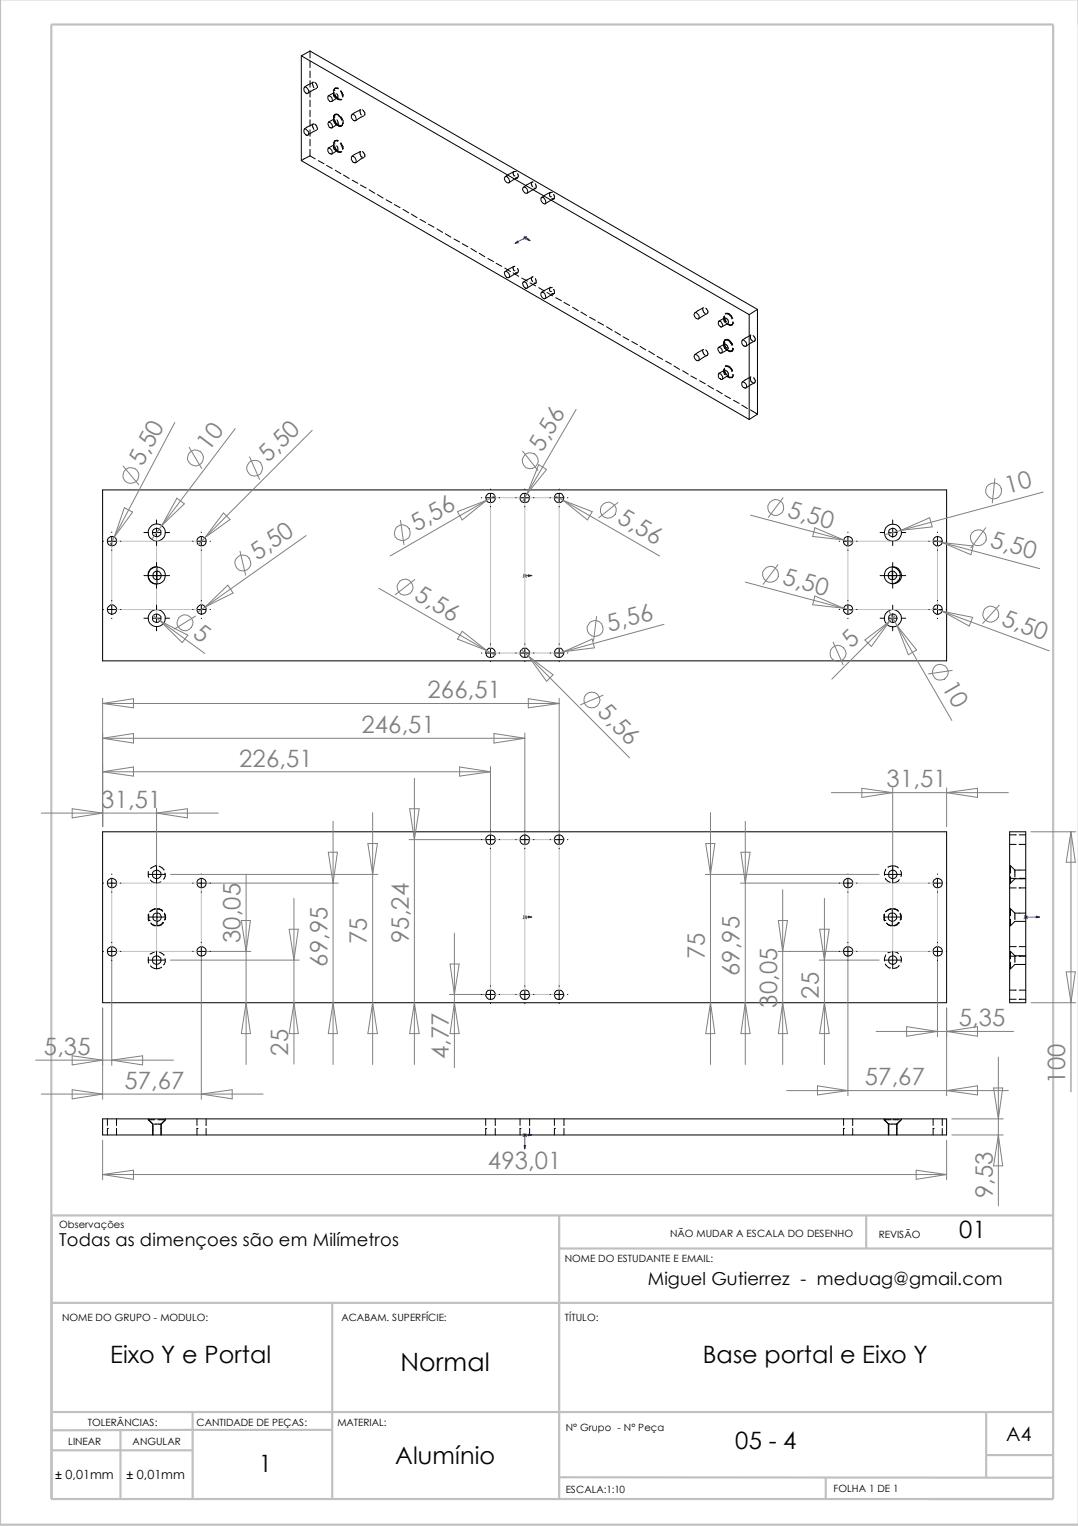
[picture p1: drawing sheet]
<svg xmlns="http://www.w3.org/2000/svg" width="210mm" height="297mm" viewBox="0 0 210 297" stroke-linecap="round" stroke-linejoin="round" font-family="sans-serif">
<g fill="none" stroke="#c0c0c0" stroke-width=".42">
<path d="M0 0v296.8h210M10 4.8h195.1v287h-195.1zM108.9 236.6v55.3M168.7 236.5v6.4M205.1 236.6h-195v55.3M10.1 253.6h195M64.7 253.6v38.3M108.9 243h96.2M10.3 274.9h194.8M23.5 278.4v13.2M37.2 278.3h27.4M37.5 278.3l-27.5 .1"/>
<path d="M37.5 274.9v17M192 274.8v12.8M10.2 282.3h27.3M108.9 287.6h96.2M160.8 287.6v4.2M192 283.2h13.1"/>
</g>
<g fill="none" stroke="#000" stroke-width=".19">
<path d="M58.7 10.9v20.4M58.7 10.9l87.2 50.3M59.2 17.1l.1-.1a.66 .66 0 0 1 .7 .4 .66 .66 0 0 1-.2 .8l-.5-.4zM60.4 9.9v1.4M60.4 11.9v1.3M60.4 13.8v1.3M60.4 15.7v1.3M60.4 17.6v1.3M60.4 19.5v1.3M60.4 9.9l-1.7 1M60.4 9.9l87.1 50.3M61 16l-.2 .3 .3 .7"/>
<path d="M61 15.9v.1M61 16l-1.7 1M61.3 16l.3 .4 .2 .4-.1 .2M61.6 17.2l-1.7 .9M63.9 18.7a.72 .72 0 0 1 .7 .3 .72 .72 0 0 1 0 .8 .72 .72 0 0 1-.7-.4 .72 .72 0 0 1 0-.7zM64.9 17.8v.8l.4 .4M65 17.6h.1M65 18v.1M65 18.1h-.1M65 18.3l.8 1M65 18.1l-1.1 .6M65.2 18.2l.1 .4 .4 .5"/>
<path d="M65.2 17.2l-.2 .4M65.2 17.2h.7M65.3 17.1l-.1 .1M65.5 18.2l.3 .4-.1 .5M65.7 19.1h-.3l.4 .2M65.7 19.1l.7 .3M65.7 19.1l-1.1 .7M65.8 19.3l.6 .1M65.9 17.3l-.6-.1-.4 .4M66.3 17.7l.4 1.2M66.4 17.6l.4 .8v.3M66.5 19.3l-.1 .1"/>
<path d="M66.5 19.3v.1M58.7 31.3l87.2 50.3M59.2 25.3l.2-.2a.81 .81 0 0 1 .5 1.3l-.3-.1-.3-.4zM60.4 30.3l1 .6M60.4 30.3l-1.7 1M60.4 21.4v1.3M60.4 23.3v1.3M60.4 25.3v1.2M60.4 27.1v1.3M60.4 29.1v1.2M61 24.2h.1M61 24.2l-.2 .2 .3 .8"/>
<path d="M61 24.2l-1.7 .9M61.3 24.2l.3 .3 .2 .5-.1 .2M61.6 25.3l-1.7 1M62 31.3l1.1 .6M63.6 32.2l1.1 .6M63.8 29l.1-.1a.72 .72 0 0 1 .7 .3 .72 .72 0 0 1 0 .8l-.5-.2-.3-.4zM63.9 23.9l.1-.1a.72 .72 0 0 1 .6 1.1h-.2a.95 .95 0 0 1-.5-1zM64.9 22.9h.1M64.9 23v.5M64.9 28.1v.6l.4 .5M64.9 23.5l.5 .7M65 22.8h.1"/>
<path d="M65 28.2h.1M65 27.9h.1M65 23.1l-.1 .4M65 23.4l.6 .8M65 23.5a1.41 1.41 0 0 0 .9 .9M65 28.2l-.1 .1M65 28.6l.8 1M65 28.2l-1.1 .7M65.1 23.3a1.99 1.99 0 0 0 1.3 1.2l.1-.1M65.1 23.1l-1.1 .7M65.2 28.5l.1 .3 .4 .5M65.3 33.1l1.1 .7"/>
<path d="M65.4 22.3l-.4 .4M65.4 24.2l.5 .3M65.5 28.4a.73 .73 0 0 1 .2 .9M65.6 23.3l.3 .7-.2 .2h-.3M65.6 24.2l.3 .2M65.6 22.3l.3 .1M65.6 24.2l-1 .7M65.6 29.3l-1 .7M65.7 22.3h-.5l-.3 .3v.3M65.7 29.3h-.3l.4 .3M65.7 29.3l.7 .3M65.8 27.5l-.5-.1-.4 .5"/>
<path d="M65.9 22.3l-.5-.1-.4 .3v.3M65.9 22.4l.6 .9M65.9 22.4l.6 1M65.9 27.4h-.1a.55 .55 0 0 0-.8 .5M66.3 27.9l.4 1.2M66.4 22.7l.4 .8v.4M66.4 27.8l.4 .8v.4M66.5 29.5l-.2 .2-.5-.1M66.5 29.5v.1M66.7 24h.1M66.7 24l-.1 .4-.3 .2-.4-.2M66.7 24.1l-.2 .4"/>
<path d="M66.9 34.1l1.1 .6M68.4 22.5l.1-.1a.67 .67 0 0 1 .8 .3 .67 .67 0 0 1-.1 .8l-.1 .1-.4-.3-.3-.4zM68.5 30.5a.73 .73 0 0 1 .7 .4 .73 .73 0 0 1 0 .8 .92 .92 0 0 1-.7-1.2zM68.5 22.3l1.7-.9a.91 .91 0 0 0 .2 1M68.5 30.4l1.7-.9-.1 .5 .3 .6M68.6 35.1l1.1 .6M70.2 36l1.1 .6M70.4 30.6h.1M70.5 21.4a.9 .9 0 0 1 .5 1M70.5 29.5a.9 .9 0 0 1 .5 1M70.9 22.5l-1.6 1M70.9 30.7l-.6 .2-1 .8"/>
<path d="M71.9 36.9l1.1 .7M73.5 37.9l1.1 .7M75.2 38.9l1.1 .6M76.8 39.8l1.1 .6M98.3 34.5l.1-.1a.59 .59 0 0 1 .7 .6v.6a.82 .82 0 0 1-.8-1.1zM100.1 34.2h.1M100.1 33.4l-1.7 1M100.3 33.4h.1M100.3 33.4l-.4 .2 .2 .6M100.8 33.8l.1 .5-.1 .4-.4-.1M100.8 34.6l-1.7 1M101.9 36.5a.66 .66 0 0 1 .7 .3 .66 .66 0 0 1-.1 .8l-.5-.2a.64 .64 0 0 1-.1-.9z"/>
<path d="M103.6 35.4l-1.7 1M103.8 35.4l-.3 .2 .2 .8M104 36.6l.3 .1M104.2 35.8l.2 .4-.1 .5M104.3 36.7l-1.7 .9M105.3 38.6a.72 .72 0 0 1 .9 .2 .72 .72 0 0 1 0 .9 .91 .91 0 0 1-.9-1.1zM107.1 37.5l-1.7 1M107.2 38.3h.1M107.4 37.5h.1M107.4 37.5h-.2l-.2 .2v.4l.2 .2M107.8 37.9l.1 .7h-.5M107.9 38.7l-1.7 1"/>
<path d="M78.5 40.8l1.1 .6M80.1 41.7l1.1 .7M81.8 42.7l1.1 .6M83.4 43.6l1.1 .6M85.1 44.6l1.1 .6M86.7 45.5l1.1 .7M88.4 46.5l1.1 .6M90 47.4l1.1 .6M91.7 48.4l1.1 .7M93.3 49.3l1.1 .7M95 50.3l1.1 .6M96.6 51.3l1.1 .5"/>
<path d="M98.3 52.9a.78 .78 0 0 1 .8 .3 .78 .78 0 0 1 0 .8 .83 .83 0 0 1-.8-1.1zM98.3 52.2l1.1 .7M99.9 53.1l1.1 .7M100.1 52.7h.1M100.1 51.8l-1.7 1.1M100.2 51.8l-.3 .2 .2 .7M100.4 53l.4 .1M100.8 52.3l.1 .3-.1 .5M100.8 53.1l-1.7 .9M101.6 54.1l1.1 .6M101.9 54.9a.78 .78 0 0 1 .7 .3 .78 .78 0 0 1 0 .9 .59 .59 0 0 1-.7-.6zM103.2 55.1l1.1 .6"/>
<path d="M103.5 54v.3l.2 .5M103.8 53.9l-1.9 1M104 55.1h.3M104.2 54.2l.2 .4-.1 .5M104.3 55.1l-1.7 1M104.9 56l1.1 .7M105.4 56.9a.73 .73 0 0 1 .8 .4 .73 .73 0 0 1-.1 .8 .84 .84 0 0 1-.7-1.2zM106.5 56.9l1.1 .7M107.1 56l-.1 .6 .2 .2M107.1 56h.3M107.1 56l-1.7 .9M107.2 56.8h.1"/>
<path d="M107.4 56h.1M107.8 56.3l.1 .8h-.5M107.9 57.2l-1.7 .9M108.2 57.9l1.1 .6M109.8 58.9l1.1 .6M111.5 59.8l1.1 .7M136.8 60l.2 .7 .3 .4M137 59.9l-1.7 1M137.4 60l.2 .1a.53 .53 0 0 1 .1 .9M113.1 60.7l1.1 .7M114.8 61.8l1.1 .5M116.4 62.7l1.1 .6"/>
<path d="M118.1 63.6l1.1 .7M119.7 64.5l1.1 .7M121.3 65.6l1.1 .6M123 66.5l1.1 .6M124.6 67.4l1.1 .7M126.3 68.4l1.1 .6M127.9 69.4l1.1 .6M129.6 70.3l1.1 .6M131.2 71.2l1.1 .7M132.9 72.2l1.1 .6M134.5 73.2l1.1 .6M135.3 60.9l.1-.1a.81 .81 0 0 1 .6 1.3 .8 .8 0 0 1-.7-1.2z"/>
<path d="M135.3 69a.78 .78 0 0 1 .7 1.2 .8 .8 0 0 1-.7-1.2zM136.2 74.1l1.1 .6M136.8 68.1l.2 .8 .3 .3M137 68l-1.7 1M137.4 68.1l.2 .2a.63 .63 0 0 1 .1 .9M137.6 69.2h.1M137.7 61.1l-1.7 1M137.7 69.2l-1.7 1M137.8 75l1.1 .7M139.5 76l1.1 .7M139.8 67.8a.34 .34 0 0 1 .6 0l.2 .4-.1 .5a.75 .75 0 0 1-.7-.9zM139.9 72.8a.63 .63 0 0 1 .7 .3 .63 .63 0 0 1-.1 .8l-.2-.1a.71 .71 0 0 1-.4-1z"/>
<path d="M140 62.6l.1-.1 .4 .2 .2 .4v.4l-.2 .1a.68 .68 0 0 1-.5-1zM140.9 67.3l.2 .5M140.9 66.7v.6M141 66.7h.1M141 61.6v.8l.1 .4M141 71.8v.8l.1 .3M141 62.1l.3 .7M141.1 61.9l-.1 .1M141.1 61.9h.2M141.1 61.5l.3 1.2M141.1 66.6l.3 1.1M141.1 71.7l.3 1.1"/>
<path d="M141.1 67a.87 .87 0 0 1 .7 .8l-.2 .2M141.1 67l-.2 .3M141.1 67.3a1.56 1.56 0 0 0 1.1 1.1M141.1 72.1l-.1 .1 .4 .7M141.1 72.1h.2M141.1 61.9l-1.1 .7M141.1 67l-1.1 .7M141.1 72.1l-1.1 .7M141.1 67.6l.2 .2M141.1 77l1.1 .6M141.2 61.1a1.17 1.17 0 0 1 1.3 1M141.2 66.2h.1l-.3 .5"/>
<path d="M141.2 71.2a1.19 1.19 0 0 1 1.5 1M141.3 61a1.16 1.16 0 0 1 1.4 1M141.3 71.2l-.1 .1M141.4 67.7h.1M141.4 72.8h.1M141.4 61.9l.3 .4v.6M141.4 72.2a.76 .76 0 0 1 .3 1l-1.2 .7M141.4 71.2l.4 .2a1.09 1.09 0 0 1 .7 .9M141.4 67.9l.4 .4-.5-.3M141.4 66.1a1.36 1.36 0 0 1 1.3 1.1M141.4 73.2l.4 .2M141.6 66.2h.2"/>
<path d="M141.6 68.1l-1.1 .6M141.7 66.2h-.6l-.2 .5M141.7 63l-1.2 .6M141.8 66.2l.3 .2 .4 .8v-.2zM141.8 68.2l.7 .2M141.8 73.3l.2 .2 .6-.1M142.5 68.4h-.3M142.6 68.3l-.4 .1M142.6 68.3l-.1 .1M142.6 73.4l-.1 .1M142.7 62.7v.1a.58 .58 0 0 1-.5 .6l-.8-.5M142.7 67.8l-.2 .6"/>
<path d="M142.7 67.8h.1M142.7 72.9v.1l-.1 .4M142.7 62.7a.45 .45 0 0 1-.1 .5 .45 .45 0 0 1-.5 0l-.2-.1M142.7 67.8v.5l-.2 .1M142.7 72.9v.3l-.2 .2h-.4l-.3-.1M142.7 67.8l-.1 .5M142.8 77.9l1.1 .6M144.4 78.9l1.1 .6M144.5 66.2h.1a.81 .81 0 0 1 .6 1.2 .8 .8 0 0 1-.7-1.2zM144.5 74.4a.78 .78 0 0 1 .7 1.2 .8 .8 0 0 1-.7-1.2zM145.9 61.2v20.4M146.1 65.2l.1 .9 .4 .3"/>
<path d="M146.1 73.4l.1 .8 .4 .3M146.1 79.8l1.4 .8M146.2 65.2l-1.7 1M146.2 73.3l-1.7 1.1M146.6 65.3l.2 .2a.63 .63 0 0 1 .1 .9M146.7 73.5l.1 .1a.63 .63 0 0 1 .1 .9M146.7 74.5h.2M146.8 66.4h.1M146.9 66.4l-1.7 1M146.9 74.5l-1.7 1.1M147.5 60.2l-1.6 1M147.5 60.2v20.4"/>
<path d="M20 95.4h164.3v33.2h-164.3zM93.7 96.9h.1M94.7 96.9h1.7M95.5 95.2v.1M95.5 96.1v1.6M95.5 98.6v.1M97.2 96.9h.1M100.4 96.9h.1M101.3 96.9h1.7M102.2 95.2v.1M102.2 96.1v1.6M102.2 98.6v.1"/>
<path d="M103.9 96.9h.1M107.1 96.9h.1M108 96.9h1.6M108.9 95.2v.1M108.9 96.1v1.6M108.9 98.6v.1M110.5 96.9h.1M147.5 80.6l-1.6 1M20.1 105.4h.1M20.1 118.6h.1M21 105.4h1.6M21 118.6h1.6"/>
<path d="M21.8 103.6v.1M21.8 104.5v1.7M21.8 107v.1M21.8 116.9v.1M21.8 117.8v1.7M23.5 105.4h.1M23.5 118.6h.1M28 112h.9M28 103.7h.9M29 112h4M29.2 110.9l.2-.1a1.41 1.41 0 0 1 1.2-.5v3.4h-.2a1.63 1.63 0 0 1-1.3-2.6zM29.7 103.7h1.6"/>
<path d="M30.5 101.2v.8M30.5 102.8v1.7M30.5 105.4v.8M30.5 109.5v.8M30.5 111.2v1.6M30.5 113.7v.8M30.5 117.8v.8M30.5 119.5v1.7M32.2 103.7h.8M37.5 105.4h.1M37.5 118.6h.1M38.4 105.4h1.6"/>
<path d="M38.4 118.6h1.6M39.2 103.6v.1M39.2 104.5v1.7M39.2 107v.1M39.2 116.9v.1M39.2 117.8v1.7M40.9 105.4h.1M40.9 118.6h.1M163.4 105.4h.1M163.4 118.6h.1M164.3 105.4h1.6M164.3 118.6h1.6"/>
<path d="M165.1 103.6v.1M165.1 104.5v1.7M165.1 107v.1M165.1 116.9v.1M165.1 117.8v1.7M166.8 105.4h.1M166.8 118.6h.1M171.4 112h4M171.4 103.7h.8M173.1 103.7h1.6M173.7 113.7v-3.4l.1 .1a1.48 1.48 0 0 1 1.5 1.2v.2a1.62 1.62 0 0 1-1.5 1.9M173.8 101.2v.8"/>
<path d="M173.8 102.8v1.7M173.8 105.4v.8M173.8 109.5v.8M173.8 111.2v1.6M173.8 113.7v.8M173.8 117.8v.8M173.8 119.5v1.7M175.5 112h.9M175.5 103.7h.9M180.8 105.4h.1M180.8 118.6h.1M181.8 105.4h1.6"/>
<path d="M181.8 118.6h1.6M182.5 103.6v.1M182.5 104.5v1.7M182.5 107v.1M182.5 116.9v.1M182.5 117.8v1.7M184.2 105.4h.1M184.2 118.6h.1M21.8 120.3v.1M28 120.3h.9M29.7 120.3h1.6M30.5 122v.8"/>
<path d="M32.2 120.3h.8M39.2 120.3v.1M93.7 127.1h.1M94.7 127.1h1.7M95.5 125.3v.1M95.5 126.3v1.6M95.5 128.7v.1M97.2 127.1h.1M100.4 127.1h.1M101.3 127.1h1.7M102.2 125.3v.1M102.2 126.3v1.6"/>
<path d="M102.2 128.7v.1M103.9 127.1h.1M107.1 127.1h.1M108 127.1h1.6M108.9 125.3v.1M108.9 126.3v1.6M108.9 128.7v.1M110.5 127.1h.1M165.1 120.3v.1M171.4 120.3h.8M173.1 120.3h1.6M173.8 122v.8"/>
<path d="M175.5 120.3h.9M182.5 120.3v.1M20 161.9h164.3v33.3h-164.3zM20.1 171.9h.1M21 171.9h1.6M21.8 170.1v.1M21.8 171.1v1.6M21.8 173.6v.1M23.5 171.9h.1M28.9 169.6l.1 1.2M28.9 178l.1 1.3M28.9 170.2h3.3"/>
<path d="M29 177.9v1.3M29 178.5h3.3M29 179.2h.1M29.3 171.3l.3 .3 .9 .3M29.4 179.7l.3 .3 .9 .2M29.6 179.9l1 .3M30.2 176.9l-1.1 .6M30.4 168.5l-1.1 .5M30.4 176.9l-1.1 .5M30.5 168.5v3.4M30.6 176.9h.4l.7 .3M30.6 176.9l.8 .3 .3 .2"/>
<path d="M30.6 176.9v3.3M31 168.6l.6 .3 .3 .5M31.3 171.6l-.8 .3M31.7 179.6h.1M31.7 179.6l-.3 .3-.8 .3M31.7 179.5a.91 .91 0 0 1-1 .7M32 177.9l.2 .4-.2 .8M32 177.7l.3 .8M32.1 170a.99 .99 0 0 1-.3 1.1M32.3 178.5l-.2 .5M37.5 171.9h.1M38.4 171.9h1.6"/>
<path d="M39.2 170.1v.1M39.2 171.1v1.6M39.2 173.6v.1M40.9 171.9h.1M93.7 163.4h.1M94.7 163.4h1.7M95.5 161.7v.1M95.5 162.6v1.7M95.5 165.1v.1M97.2 163.4h.1M100.4 163.4h.1M101.3 163.4h1.7"/>
<path d="M102.2 161.7v.1M102.2 162.6v1.7M102.2 165.1v.1M103.9 163.4h.1M107.1 163.4h.1M108 163.4h1.6M108.9 161.7v.1M108.9 162.6v1.7M108.9 165.1v.1M110.5 163.4h.1M163.4 171.9h.1M164.3 171.9h1.6"/>
<path d="M165.1 170.1v.1M165.1 171.1v1.6M165.1 173.6v.1M166.8 171.9h.1M172.1 178l.1 1.3M172.1 178.5h3.3M172.2 177.9l.1 1.3M172.2 170.2h3.3M172.3 179.2h.1M172.4 171a1.4 1.4 0 0 0 1 .7M172.5 169.2l-.3 .7v.5M172.6 179.7l.4 .3"/>
<path d="M172.6 177.3l-.2 .2M172.9 179.9l.5 .3h.4M173.1 177.9a.84 .84 0 0 1 1.3 .1 .84 .84 0 0 1-.3 1.3 .84 .84 0 0 1-1.1-.3 .84 .84 0 0 1 .1-1.1zM173.5 176.9l-.9 .5M173.7 176.9l-.8 .3M173.7 176.9v3.3M173.8 168.5l.5 .1 .6 .3M173.8 168.5l-.9 .3M173.8 168.5v3.4M174.9 179.6h.1M174.9 177.2l-.7-.3h-.4l.9 .3 .2 .2M174.9 179.6l-.3 .3-.8 .3"/>
<path d="M175 179.5a.91 .91 0 0 1-1 .7M175.1 171.2a1.21 1.21 0 0 1-1.1 .6M175.3 177.9l.1 .4-.1 .8M175.3 177.7a1.06 1.06 0 0 1 0 1.3M175.3 169.4l.2 .5-.1 .7M180.8 171.9h.1M181.8 171.9h1.6M182.5 170.1v.1M182.5 171.1v1.6M182.5 173.6v.1M184.2 171.9h.1M196.6 172.8h1.3"/>
<path d="M196.6 171h1.3M196.6 171.9h.2M196.6 168.5h.2l.8 .9M196.6 176.9h.2l.8 .8M196.6 162.5h1.3M196.6 164.4h1.3M196.6 161.9h3.1v33.3h-3.1zM196.8 168.7v1.3M196.8 170.6v1.3M196.8 177v1.3M196.8 178.9v1.3M197.6 169.4v1.2"/>
<path d="M197.6 177.7v1.3M197.6 169.4h2.1M197.6 177.7h2.1M198.5 172.8h.1M198.5 164.4h.1M198.5 172.8h1.2M198.5 171h1.2M198.5 162.5h1.2M198.5 164.4h1.2M199.7 171.1h-2.1l-.8 .8M199.7 179.4h-2.1l-.8 .8M20.1 185.2h.1"/>
<path d="M21 185.2h1.6M21.8 183.4v.1M21.8 184.3v1.7M21.8 186.9v.1M23.5 185.2h.1M28.9 186.3l.1 1.2M28.9 186.9h3.3M29.3 188l.3 .3 .9 .3M30.3 185.2h.1M30.3 185.2l-1.1 .5M30.5 185.2v3.4M31 185.3l.9 .7"/>
<path d="M31.4 188.2l-.9 .4M32.1 186.6a.99 .99 0 0 1-.3 1.2M37.5 185.2h.1M38.4 185.2h1.6M39.2 183.4v.1M39.2 184.3v1.7M39.2 186.9v.1M40.9 185.2h.1M93.7 193.6h.1M94.7 193.6h1.7M95.5 191.9v.1M95.5 192.8v1.6"/>
<path d="M95.5 195.3v.1M97.2 193.6h.1M100.4 193.6h.1M101.3 193.6h1.7M102.2 191.9v.1M102.2 192.8v1.6M102.2 195.3v.1M103.9 193.6h.1M107.1 193.6h.1M108 193.6h1.6M108.9 191.9v.1M108.9 192.8v1.6"/>
<path d="M108.9 195.3v.1M110.5 193.6h.1M163.4 185.2h.1M164.3 185.2h1.6M165.1 183.4v.1M165.1 184.3v1.7M165.1 186.9v.1M166.8 185.2h.1M172.2 186.9h3.3M172.4 187.6a1.4 1.4 0 0 0 1 .8M172.5 185.9l-.3 .6v.6M173.3 180.1l.5 .1"/>
<path d="M173.8 185.2l.5 .1 .6 .3M173.8 185.2l-.9 .2M173.8 185.2v3.4M175.1 187.9a1.21 1.21 0 0 1-1.1 .6M175.3 186.1l.2 .4-.1 .8M180.8 185.2h.1M181.8 185.2h1.6M182.5 183.4v.1M182.5 184.3v1.7M182.5 186.9v.1M184.2 185.2h.1M196.6 186.1h1.3"/>
<path d="M196.6 184.3h1.3M196.6 188.6h.2M196.6 185.2h.2l.8 .8M196.6 180.2h.2M196.6 192.7h1.3M196.6 194.5h1.3M196.8 185.4v1.2M196.8 187.3v1.3M197.6 186v1.3M197.6 186h2.1M198.5 186.1h.1M198.5 194.5h.1"/>
<path d="M198.5 186.1h1.2M198.5 184.3h1.2M198.5 192.7h1.2M198.5 194.5h1.2M199.7 187.7h-2.1l-.8 .9M20 217.8h164.3v3.1h-164.3zM20.9 219.7h.1M20.9 217.8v1.3M20.9 219.7v1.2M22.7 217.8v1.3M22.7 219.7v1.2M28.9 218h1.2"/>
<path d="M28.9 217.8v.2M28.9 218l.8 .8v2.1M29 218l.8 .8v2.1M30.1 218.8h1.3M30.7 218h1.3M31.4 218.8v2.1M32.2 218l-.8 .8M32.2 217.8v.2M32.2 218l-.9 .8v2.1M38.4 219.7h.1M38.4 217.8v1.3M38.4 219.7v1.2"/>
<path d="M40.1 217.8v1.3M40.1 219.7v1.2M94.6 219.7h.1M94.6 217.8v1.3M94.6 219.7v1.2M96.4 217.8v1.3M96.4 219.7v1.2M101.3 219.7h.1M101.3 217.8v1.3M101.3 219.7v1.2M103.1 217.8v1.3M103.1 219.7v1.2"/>
<path d="M107.9 219.7h.1M107.9 217.8v1.3M107.9 219.7v1.2M109.8 217.8v1.3M109.8 219.7v1.2M164.3 219.7h.1M164.3 217.8v1.3M164.3 219.7v1.2M166 217.8v1.3M166 219.7v1.2M172.2 217.8v.2l.9 .8v2.1M173 218.8h1.7"/>
<path d="M173 218.8v2.1M173.5 218h-1.4l.9 .8M173.8 218h1.3M174.7 218.8v2.1M175.4 218l-.8 .8v2.1M175.5 217.8v.2l-.8 .8M181.7 219.7h.1M181.7 217.8v1.3M181.7 219.7v1.2M183.5 217.8v1.3M183.5 219.7v1.2"/>
<circle cx="95.5" cy="97" r=".93"/>
<circle cx="102.2" cy="96.9" r=".9"/>
<circle cx="108.8" cy="96.9" r=".9"/>
<circle cx="21.8" cy="105.4" r=".93"/>
<circle cx="21.8" cy="118.7" r=".91"/>
<circle cx="30.5" cy="103.6" r="1.68"/>
<circle cx="30.5" cy="103.7" r=".86"/>
<circle cx="30.5" cy="112" r=".83"/>
<circle cx="30.5" cy="112" r="1.67"/>
<circle cx="39.2" cy="105.4" r=".93"/>
<circle cx="39.3" cy="118.7" r=".91"/>
<circle cx="165.1" cy="118.6" r=".93"/>
<circle cx="165.1" cy="105.4" r=".93"/>
<circle cx="173.8" cy="112" r=".83"/>
<circle cx="173.8" cy="103.7" r=".84"/>
<circle cx="173.8" cy="112" r="1.67"/>
<circle cx="173.8" cy="103.7" r="1.67"/>
<circle cx="182.6" cy="118.6" r=".93"/>
<circle cx="182.6" cy="105.4" r=".93"/>
<circle cx="30.5" cy="120.3" r="1.68"/>
<circle cx="30.5" cy="120.4" r=".86"/>
<circle cx="95.5" cy="127.1" r=".94"/>
<circle cx="102.2" cy="127.1" r=".91"/>
<circle cx="108.9" cy="127.1" r=".91"/>
<circle cx="173.8" cy="120.3" r=".84"/>
<circle cx="173.9" cy="120.4" r="1.68"/>
<circle cx="21.8" cy="171.9" r=".93"/>
<circle cx="30.5" cy="170.2" r=".86"/>
<circle cx="30.5" cy="178.5" r=".83"/>
<circle cx="39.2" cy="171.9" r=".93"/>
<circle cx="95.6" cy="163.4" r=".93"/>
<circle cx="102.2" cy="163.5" r=".95"/>
<circle cx="108.8" cy="163.4" r=".93"/>
<circle cx="165.1" cy="171.9" r=".93"/>
<circle cx="173.8" cy="170.2" r=".84"/>
<circle cx="182.6" cy="171.9" r=".93"/>
<circle cx="21.8" cy="185.2" r=".93"/>
<circle cx="30.5" cy="186.9" r=".86"/>
<circle cx="39.2" cy="185.2" r=".93"/>
<circle cx="95.5" cy="193.6" r=".93"/>
<circle cx="102.2" cy="193.6" r=".9"/>
<circle cx="108.8" cy="193.6" r=".9"/>
<circle cx="165.1" cy="185.2" r=".93"/>
<circle cx="173.8" cy="186.9" r=".84"/>
<circle cx="182.6" cy="185.2" r=".93"/>
</g>
<g fill="#00f" stroke="#00f" stroke-width=".19">
<path d="M201.8 178.3l.6 .2-.6 .2z"/>
<path d="M102.9 220.8l.6 .1-.6 .2z"/>
<path d="M102 223h.4l-.2 .6z"/>
<path d="M102.9 178.3l.6 .2-.6 .2z"/>
<path d="M102.9 111.9l.6 .1-.6 .2z"/>
<path d="M102.8 46.4l.4 .4-.6-.1z"/>
<path d="M100.3 47.4l.5-.5 .1 .4z"/>
</g>
<g fill="none" stroke="#00f" stroke-width=".19">
<path d="M102 46.3h.6M102 46l.6 .6M102.3 46v.6M102.5 46l-.6 .6M103.2 46.8l-.9-.5-2 1.1M101.9 112h1.6M101.9 111.8l.6 .6M102.2 112h.1M102.2 111.8v.6M102.4 111.8l-.5 .6M101.9 178.5h1.6M101.9 178.3l.6 .5"/>
<path d="M102.2 178.5h.1M102.2 178.3v.5M102.4 178.3l-.5 .5M199.5 178.5h2.9M199.5 178.3l.6 .5M199.7 178.5h.1M199.7 178.3v.5M200 178.3l-.6 .5M101.9 220.9h1.6M101.9 220.7l.6 .6M102.2 220.7v2.9M102.4 220.7l-.5 .6"/>
</g>
<path d="M95.5 96.9h13.4v30.2h-13.4zM102.2 96.9v30.2M21.8 105.4h17.4v13.2h-17.4zM30.5 103.7v16.6M165.1 105.4h17.4v13.2h-17.4zM21.8 171.9h17.4v13.3h-17.4zM30.5 170.2v16.7M95.5 163.4h13.4v30.2h-13.4zM102.2 163.4v30.2M165.1 171.9h17.4v13.3h-17.4zM173.8 170.2v16.7" fill="none" stroke="#c0c0c0" stroke-width=".19"/>
<g fill="none" stroke="#808080" stroke-width=".19">
<path d="M112.2 79.7l-9.6 16.4M24 90.7l3 3.6M24.2 98.8l1.6 .9-3.5 4.8zM34 82.2l-11.7 22.3M34.5 97l1.4 1.1-4.4 4.2zM36.8 87.1l2.5 4.1M43.5 99.9l1.3 1.2-4.9 3.6zM45.8 83.4l-14.3 18.9M48.6 88.9l1.9 4.4M60.8 83.8l-20.9 20.9M89.1 99.6l5.6-2.2-4.7 3.8zM94.7 97.4l-18.8 10.8"/>
<path d="M96.4 96.5l-1.7 .9M101.8 87.8l2.9 3.8M102.6 96.1l-.9 1.6M104.9 90.5l1.5 .9-3.8 4.7zM108 96.5l20.4 11.7M109.6 97.4l5.7 2.2-.9 1.6zM120.3 97.8l-3.7 3M152.5 96.9l-2.9 3.8M193.7 93.2l-.5 4.7M203.1 95.8l-27.7 7.4M22.3 104.5l-1 1.7M29.9 119.8l1.3 1"/>
<path d="M31.5 102.3l-2 2.7M38.1 119.9l-4.1 2.6M39.9 104.7l-1.3 1.3M40 118.1l4.4-4.2 1 1.5zM40 118.1l-1.5 1.1M46.7 107.3l1.1 4.7M59.6 104.3l-19.6 13.8M73.7 114.5l22.7 13M78 101.3l.7 4.7M80.8 112.8l-3.8 3M145.1 113.3l19.2 5.1M146.1 100.3l18.2 4.8"/>
<path d="M151.5 109.9l-2.9 3.8M158.7 116l5.6 2.4-6.1-.7zM158.7 102.7l5.6 2.4-6.1-.7zM164.3 118.4l1.7 .5M164.3 105.1l1.7 .5M173.1 118.9l1.6 2.9M174.4 119.7l-12.4 12.5M175.4 103.2l5.6-2.4 .5 1.8zM175.4 103.2l-3.2 .9M181.7 105.1l1.8 .5M181.7 118.3l1.8 .7M183.5 105.6l6 .7-.4 1.7z"/>
<path d="M183.5 105.6l18.9 5.1M183.5 119l5.9 1.2-.7 1.7zM183.5 119l20.8 7.7M191.9 102.7l-2.8 3.9M194.6 117.8l-3.3 3.6M20 135.9v25M20 136.9l6-.9v1.8zM20 136.9h88.9M31.2 120.8l5.4 2.8-1.1 1.5zM31.2 120.8l8.7 6.4M90 122.9l4.7 3.7-5.6-2.2zM101.5 126.4l1.4 1.3"/>
<path d="M102.9 136l6 .9-6 .9zM102.9 127.7l4.8 3.6-1.3 1.3zM102.9 127.7l19.7 19.8M108.9 135.9v26.6M109.7 126.9l5.6-2.5 .4 1.7zM109.7 126.9l-1.8 .5M116.2 120l-.6 4.7M117.4 135.3l-4.4 1.9M129.3 121.5l-19.6 5.4M162.2 125l2 4.4M168.4 124.6l4.8-3.7-3.5 4.9zM174.7 121.8l10.6 18.4"/>
<path d="M174.7 121.8l3.8 4.7-1.6 1zM185.4 130.5l-4.6 .7M8 158.3h34.5M14.1 157.4l5.9 .9-5.9 .9zM20 150.2h75.5M20 150.2l6-.9v1.8zM20 143.7l6-.9v1.8zM20 143.7h82.2M30.5 157.3v11.9M30.5 158.3l6-.9v1.8zM64.9 159.9v47.3M72.6 158.2v49"/>
<path d="M79.8 157.4h1.8l-.9 6zM80.7 151.5v55.7M89.5 149.3l6 .9-6 .9zM95.5 149.2v13.3M96.2 142.8l6 .9-6 .9zM102.2 142.7v19.8M138.3 158.2v49M145.1 159.9v47.3M161.9 154.3h34.4M167.8 153.4l6 .9-6 .9zM173.8 153.4v15.8M184.3 153.4v7.5"/>
<path d="M184.3 154.3l6-.9v1.8zM33.2 170.2h40.4M40.2 171.9h25.7M47 179.2h1.8l-.9 6zM47.9 170.3v36.9M57.2 174.9v32.2M63.9 165.9h1.8l-.8 6zM71.6 164.2h1.9l-.9 6zM79.7 163.4h14.8M137.3 170.2h33.9M137.4 164.2h1.8l-.9 6zM144.2 171.9h20"/>
<path d="M144.3 165.9h1.7l-.9 6zM151.6 179.2h1.7l-.9 6zM152.4 173.2v34M160.5 174.9v32.3M200.7 161.9h8.8M208.5 161.9v50.6M208.5 161.9l.9 5.9h-1.8zM20 196.2v17.8M21.8 186.2v21.2M33.2 186.9h25.1M39.2 186.2v27.8M40.2 185.2h8.7"/>
<path d="M47.9 195.2l.9 6h-1.8zM56.3 180.9h1.8l-.9 6zM57.2 195.2l.9 6h-1.8zM64.9 195.2l.8 6h-1.8zM72.6 195.2l.9 6h-1.9zM80.7 195.2l.9 6h-1.8zM87.5 193.6h7M87.6 187.6h1.8l-.9 6zM88.5 195.2l.9 6h-1.8zM88.5 181.6v26.2M138.3 195.2l.9 6h-1.8zM145.1 195.2l.9 6h-1.7z"/>
<path d="M151.5 185.2h12.7M152.4 195.2l.9 6h-1.7zM159.5 186.9h11.7M159.6 180.9h1.9l-1 6zM160.5 195.2l1 6h-1.9zM165.1 186.2v27.1M176.5 199.8l6 1-6 .9zM182.5 186.2v15.6M184.3 196.2v17.1M200.7 195.2h8.8M207.6 189.2h1.8l-.9 6zM6.9 206.4h26.9"/>
<path d="M8 213h43.2M14.1 205.5l5.9 .9-5.9 .9zM14.1 212.1l5.9 .9-5.9 .9zM21.8 206.4l6-.9v1.8zM39.2 213l6-.9v1.8zM153.2 212.3h43.1M159.2 211.4l5.9 .9-5.9 .8zM170.6 200.8h26.8M184.3 200.8l6-1v1.9zM184.3 212.3l6-.9v1.7zM185.3 217.8h10M193.5 211.8h1.7l-.8 6z"/>
<path d="M194.4 205.8v28.9M20 221.9v7.7M20 228.6l6-.8v1.8zM20 228.6h164.3M178.4 227.8l5.9 .8-5.9 1zM184.3 221.9v7.7M185.3 220.9h10M194.4 220.9l.8 6h-1.7z"/>
<circle cx="25.5" cy="92.5" r="1.53"/>
<circle cx="38.1" cy="89.2" r="1.56"/>
<circle cx="49.6" cy="91.1" r="1.54"/>
<circle cx="103.2" cy="89.7" r="1.58"/>
<circle cx="118.5" cy="99.3" r="1.57"/>
<circle cx="151" cy="98.8" r="1.57"/>
<circle cx="193.5" cy="95.6" r="1.54"/>
<circle cx="47.3" cy="109.6" r="1.55"/>
<circle cx="78.3" cy="103.7" r="1.54"/>
<circle cx="78.9" cy="114.3" r="1.55"/>
<circle cx="150" cy="111.8" r="1.56"/>
<circle cx="190.5" cy="104.7" r="1.56"/>
<circle cx="192.9" cy="119.5" r="1.57"/>
<circle cx="36" cy="121.2" r="1.54"/>
<circle cx="115.3" cy="136.3" r="1.54"/>
<circle cx="115.8" cy="122.3" r="1.56"/>
<circle cx="163.1" cy="127.2" r="1.54"/>
<circle cx="183.1" cy="130.9" r="1.54"/>
</g>
<text font-size="4.9" x="78" y="266.8">Normal</text>
<g font-size="4.7" fill="#808080">
<text x="40.6" y="87.9" transform="rotate(-53 40.6 87.9)">10</text>
<text x="105.6" y="88.2" transform="rotate(-60 105.6 88.2)">5,56</text>
<text x="27.8" y="91" transform="rotate(-62 27.8 91)">5,50</text>
<text x="52.2" y="90.2" transform="rotate(-45 52.2 90.2)">5,50</text>
<text x="120" y="101.6" transform="rotate(30 120 101.6)">5,56</text>
<text x="153.2" y="100.7" transform="rotate(15 153.2 100.7)">5,50</text>
<text x="196.2" y="96.1" transform="rotate(-15 196.2 96.1)">10</text>
<text x="81.1" y="103.5" transform="rotate(-30 81.1 103.5)">5,56</text>
<text x="192.6" y="106.5" transform="rotate(15 192.6 106.5)">5,50</text>
<text x="50.1" y="109.2" transform="rotate(-35 50.1 109.2)">5,50</text>
<text x="152.1" y="113.7" transform="rotate(15 152.1 113.7)">5,50</text>
<text x="80.4" y="116.6" transform="rotate(30 80.4 116.6)">5,56</text>
<text x="37.3" y="123.7" transform="rotate(36 37.3 123.7)">5</text>
<text x="118.6" y="123" transform="rotate(-15 118.6 123)">5,56</text>
<text x="194.8" y="121.6" transform="rotate(20 194.8 121.6)">5,50</text>
<text x="165.8" y="126.3" transform="rotate(-45 165.8 126.3)">5</text>
<text x="83.2" y="135.9">266,51</text>
<text x="183.3" y="133.6" transform="rotate(60 183.3 133.6)">10</text>
<text x="70.4" y="142.7">246,51</text>
<text x="116.2" y="138.9" transform="rotate(45 116.2 138.9)">5,56</text>
<text x="46.6" y="149.2">226,51</text>
<text x="172.6" y="153.3">31,51</text>
<text x="19.7" y="157.3">31,51</text>
<text x="46.8" y="183.6" transform="rotate(-90 46.8 183.6)">30,05</text>
<text x="71.5" y="183.8" transform="rotate(-90 71.5 183.8)">75</text>
<text x="79.6" y="183.6" transform="rotate(-90 79.6 183.6)">95,24</text>
<text x="63.8" y="188.2" transform="rotate(-90 63.8 188.2)">69,95</text>
<text x="137.2" y="186.7" transform="rotate(-90 137.2 186.7)">75</text>
<text x="144" y="190" transform="rotate(-90 144 190)">69,95</text>
<text x="151.3" y="196.2" transform="rotate(-90 151.3 196.2)">30,05</text>
<text x="159.4" y="194.4" transform="rotate(-90 159.4 194.4)">25</text>
<text x="186.7" y="199.8">5,35</text>
<text x="8.6" y="205.3">5,35</text>
<text x="56.1" y="205.5" transform="rotate(-90 56.1 205.5)">25</text>
<text x="87.4" y="206.2" transform="rotate(-90 87.4 206.2)">4,77</text>
<text x="24.2" y="211.9">57,67</text>
<text x="168.4" y="211.3">57,67</text>
<text x="207.4" y="210.9" transform="rotate(-90 207.4 210.9)">100</text>
<text x="95" y="227.6">493,01</text>
<text x="193.3" y="233.2" transform="rotate(-90 193.3 233.2)">9,53</text>
</g>
<g font-size="4.7">
<text x="186.8" y="240.9">01</text>
<text x="21.4" y="265.4">Eixo Y e Portal</text>
<text x="136.8" y="265.4">Base portal e Eixo Y</text>
<text x="143.2" y="282">05 - 4</text>
<text x="50.4" y="286.6">1</text>
<text x="77" y="285">Alumínio</text>
</g>
<text font-size="3.8" x="195.9" y="280.4">A4</text>
<g font-size="3.5">
<text x="11.5" y="242.5">Todas as dimençoes são em Milímetros</text>
<text x="126.2" y="250.2">Miguel Gutierrez - meduag@gmail.com</text>
</g>
<g font-size="2.5">
<text x="10.8" y="287.8">± 0,01mm</text>
<text x="24.6" y="287.8">± 0,01mm</text>
</g>
<g font-size="1.9">
<text x="11.5" y="239.1">Observações</text>
<text x="110" y="245.6">NOME DO ESTUDANTE E EMAIL:</text>
<text x="130.5" y="240.8">NÃO MUDAR A ESCALA DO DESENHO</text>
<text x="171.1" y="241.1">REVISÃO</text>
<text x="12.1" y="257.1">NOME DO GRUPO - MODULO:</text>
<text x="66.5" y="257.1">ACABAM. SUPERFÍCIE:</text>
<text x="110" y="257.2">TÍTULO:</text>
<text x="13.3" y="281.2">LINEAR</text>
<text x="17.1" y="277.5">TOLERÂNCIAS:</text>
<text x="25.8" y="281.2">ANGULAR</text>
<text x="38.3" y="277.5">CANTIDADE DE PEÇAS:</text>
<text x="65.7" y="277.5">MATERIAL:</text>
<text x="110.2" y="278.6">N° Grupo - N° Peça</text>
<text x="110.2" y="290.6">ESCALA:1:10</text>
<text x="162.3" y="290.4">FOLHA 1 DE 1</text>
</g>
</svg>
